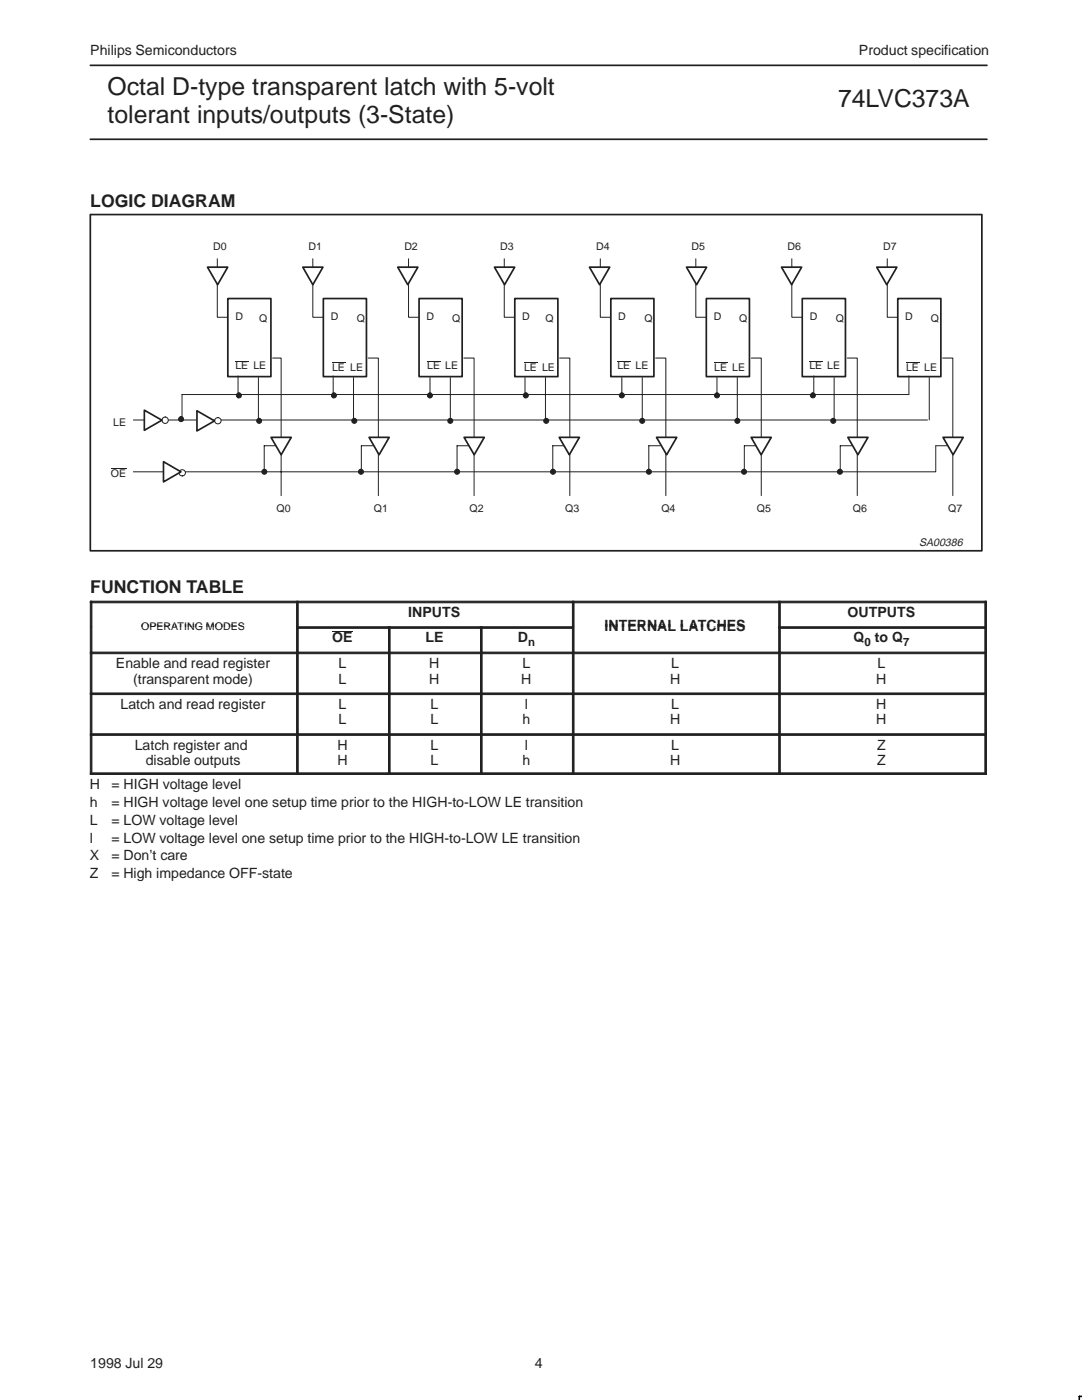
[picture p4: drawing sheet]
<svg xmlns="http://www.w3.org/2000/svg" width="216mm" height="279mm" viewBox="0 0 216 279" stroke-linecap="round" stroke-linejoin="round" font-family="sans-serif">
<path d="M18 13h178.9M18 27.8h178.9M18 42.8h177.9v67.1h-177.9zM45.5 59.6h8.6v15.6h-8.6zM64.5 59.6h8.6v15.6h-8.6zM83.6 59.6h8.6v15.6h-8.6zM102.7 59.6h8.6v15.6h-8.6zM121.9 59.6h8.6v15.6h-8.6zM140.9 59.6h8.6v15.6h-8.6zM160.1 59.6h8.6v15.6h-8.6zM179.1 59.6h8.6v15.6h-8.6z" fill="none" stroke="#231f20" stroke-width=".34"/>
<g fill="none" stroke="#231f20" stroke-width=".2">
<path d="M43.4 51.6v11.7h2M62.4 51.6v11.7h2.1M81.5 51.6v11.7h2.1M100.6 51.6v11.7h2.1M119.8 51.6v11.7h2M138.8 51.6v11.7h2.1M158 51.6v11.7h2M177 51.6v11.7h2.1M47 72.1h2.6M51.6 75.4v8.6M54.4 71.5h1.7v27.4M73.5 71.5h2v27.4"/>
<path d="M92.6 71.5h2v27.4M111.7 71.5h2v27.4M130.8 71.5h2.1v27.4M149.9 71.5h2v27.4M169 71.5h2.1v27.4M188.1 71.5h2v27.4M186.7 89v5.2h-160.1"/>
</g>
<path d="M54.1 87.3h4l-2 3.5z" fill="#fff"/>
<path d="M54.1 87.3h4l-2 3.5z" fill="none" stroke="#231f20" stroke-width=".34"/>
<path d="M52.7 89h2.3M52.7 89v5.2M74.4 89h-2.3v5.2M93.5 89h-2.3v5.2M112.6 89h-2.3v5.2M131.8 89h-2.3v5.2M150.8 89h-2.3v5.2M170 89h-2.3v5.2M186.7 89h2.3" fill="none" stroke="#231f20" stroke-width=".2"/>
<circle cx="36.4" cy="94.4" r=".63" fill="#fff"/>
<circle cx="36.4" cy="94.4" r=".63" fill="none" stroke="#231f20" stroke-width=".2"/>
<path d="M32.6 92.1l3.5 2.1-3.5 2z" fill="#fff"/>
<path d="M32.6 92.1l3.5 2.1-3.5 2z" fill="none" stroke="#231f20" stroke-width=".34"/>
<path d="M22.1 93.4h3.1M26.6 83.8h158.5" fill="none" stroke="#231f20" stroke-width=".2"/>
<g fill="#231f20" stroke="#231f20" stroke-width=".2">
<circle cx="89.9" cy="84" r=".5"/>
<circle cx="52.7" cy="94.1" r=".5"/>
<circle cx="110.3" cy="94.1" r=".5"/>
<circle cx="128.1" cy="84" r=".5"/>
<circle cx="147.1" cy="84" r=".5"/>
<circle cx="70.7" cy="84" r=".5"/>
<circle cx="51.7" cy="84" r=".5"/>
<circle cx="72" cy="94.1" r=".5"/>
<circle cx="91.2" cy="94.1" r=".5"/>
<circle cx="109" cy="84" r=".5"/>
<circle cx="129.5" cy="94.1" r=".5"/>
<circle cx="148.5" cy="94.1" r=".5"/>
<circle cx="166.3" cy="84" r=".5"/>
<circle cx="167.6" cy="94.1" r=".5"/>
</g>
<path d="M42.9 84a.63 .63 0 0 1 1.2 0 .63 .63 0 0 1-1.2 0zM39.3 82l3.5 2-3.5 2z" fill-rule="evenodd" fill="#fff"/>
<circle cx="43.5" cy="84" r=".63" fill="none" stroke="#231f20" stroke-width=".2"/>
<path d="M39.3 82l3.5 2-3.5 2z" fill="none" stroke="#231f20" stroke-width=".34"/>
<path d="M32.3 83.9a.65 .65 0 0 1 1.3 0 .65 .65 0 0 1-1.3 0zM28.8 81.9l3.5 2-3.5 2z" fill-rule="evenodd" fill="#fff"/>
<circle cx="33" cy="83.9" r=".63" fill="none" stroke="#231f20" stroke-width=".2"/>
<path d="M28.8 81.9l3.5 2-3.5 2z" fill="none" stroke="#231f20" stroke-width=".34"/>
<path d="M41.4 53.3h4l-2 3.5z" fill="#fff"/>
<path d="M41.4 53.3h4l-2 3.5z" fill="none" stroke="#231f20" stroke-width=".34"/>
<path d="M60.4 53.3h4l-2 3.5z" fill="#fff"/>
<path d="M60.4 53.3h4l-2 3.5z" fill="none" stroke="#231f20" stroke-width=".34"/>
<path d="M79.4 53.3h4l-2 3.5z" fill="#fff"/>
<path d="M79.4 53.3h4l-2 3.5z" fill="none" stroke="#231f20" stroke-width=".34"/>
<path d="M98.7 53.3h4l-2 3.5z" fill="#fff"/>
<path d="M98.7 53.3h4l-2 3.5z" fill="none" stroke="#231f20" stroke-width=".34"/>
<path d="M117.6 53.3h4.1l-2.1 3.5z" fill="#fff"/>
<path d="M117.6 53.3h4.1l-2.1 3.5z" fill="none" stroke="#231f20" stroke-width=".34"/>
<path d="M137 53.3h4l-2 3.5z" fill="#fff"/>
<path d="M137 53.3h4l-2 3.5z" fill="none" stroke="#231f20" stroke-width=".34"/>
<path d="M155.9 53.3h4.1l-2 3.5z" fill="#fff"/>
<path d="M155.9 53.3h4.1l-2 3.5z" fill="none" stroke="#231f20" stroke-width=".34"/>
<path d="M174.9 53.3h4.1l-2.1 3.5z" fill="#fff"/>
<path d="M174.9 53.3h4.1l-2.1 3.5z" fill="none" stroke="#231f20" stroke-width=".34"/>
<path d="M73.6 87.3h4.1l-2.1 3.5z" fill="#fff"/>
<path d="M73.6 87.3h4.1l-2.1 3.5z" fill="none" stroke="#231f20" stroke-width=".34"/>
<path d="M92.6 87.3h4l-2 3.5z" fill="#fff"/>
<path d="M92.6 87.3h4l-2 3.5z" fill="none" stroke="#231f20" stroke-width=".34"/>
<path d="M111.6 87.3h4l-2 3.5z" fill="#fff"/>
<path d="M111.6 87.3h4l-2 3.5z" fill="none" stroke="#231f20" stroke-width=".34"/>
<path d="M131 87.3h4l-2 3.5z" fill="#fff"/>
<path d="M131 87.3h4l-2 3.5z" fill="none" stroke="#231f20" stroke-width=".34"/>
<path d="M149.9 87.3h4l-2 3.5z" fill="#fff"/>
<path d="M149.9 87.3h4l-2 3.5z" fill="none" stroke="#231f20" stroke-width=".34"/>
<path d="M169.2 87.3h4l-2 3.5z" fill="#fff"/>
<path d="M169.2 87.3h4l-2 3.5z" fill="none" stroke="#231f20" stroke-width=".34"/>
<path d="M188.2 87.3h4l-2 3.5z" fill="#fff"/>
<path d="M188.2 87.3h4l-2 3.5z" fill="none" stroke="#231f20" stroke-width=".34"/>
<g fill="none" stroke="#231f20" stroke-width=".2">
<path d="M47.5 75v4.4M66.3 72.3h2.6M66.5 75v4.4M70.5 75.4v8.6M85.2 72.1h2.6M85.8 75.4v4M89.9 75.4v8.6M104.6 72.3h2.6M104.8 75.4v4M108.8 75.4v8.6M123.2 72.1h2.6M124.1 75.4v3.3"/>
<path d="M128.2 75.4v8.6M142.5 72.3h2.6M143.1 75.4v3.3M147.1 75.4v8.6M161.5 72.1h2.6M162.4 75v3.7M166.4 75.4v8.6M180.8 72.3h2.6M181.4 75v3.7h-145.1v4.8M185.4 75.4v8.4M66.3 126h4.1"/>
</g>
<g fill="#231f20" stroke="#231f20" stroke-width=".2">
<path d="M18 120h.3v5.1h-.3z" fill-rule="evenodd"/>
<path d="M18 120h41.2v.3h-41.2z" fill-rule="evenodd"/>
<path d="M59.2 120h.3v5.1h-.3z" fill-rule="evenodd"/>
<path d="M59.2 120h55v.3h-55z" fill-rule="evenodd"/>
<path d="M114.2 120h.3v5.1h-.3z" fill-rule="evenodd"/>
<path d="M114.2 120h41.2v.3h-41.2z" fill-rule="evenodd"/>
<path d="M155.4 120h.3v5.1h-.3z" fill-rule="evenodd"/>
<path d="M196.5 120h.3v5.1h-.3z" fill-rule="evenodd"/>
<path d="M155.4 120h41.4v.3h-41.4z" fill-rule="evenodd"/>
<path d="M18 125.1h.3v5h-.3z" fill-rule="evenodd"/>
<path d="M59.2 125.1h.3v5h-.3z" fill-rule="evenodd"/>
<path d="M59.2 125.1h18.3v.3h-18.3z" fill-rule="evenodd"/>
<path d="M77.5 125.1h.3v5h-.3z" fill-rule="evenodd"/>
<path d="M77.5 125.1h18.4v.3h-18.4z" fill-rule="evenodd"/>
<path d="M95.9 125.1h.3v5h-.3z" fill-rule="evenodd"/>
<path d="M95.9 125.1h18.3v.3h-18.3z" fill-rule="evenodd"/>
<path d="M114.2 125.1h.3v5h-.3z" fill-rule="evenodd"/>
<path d="M155.4 125.1h.3v5h-.3z" fill-rule="evenodd"/>
<path d="M196.5 125.1h.3v5h-.3z" fill-rule="evenodd"/>
<path d="M155.4 125.1h41.4v.3h-41.4z" fill-rule="evenodd"/>
<path d="M18 130.1h.3v8.2h-.3z" fill-rule="evenodd"/>
<path d="M18 130.1h41.2v.4h-41.2z" fill-rule="evenodd"/>
<path d="M59.2 130.1h.3v8.2h-.3z" fill-rule="evenodd"/>
<path d="M59.2 130.1h18.3v.4h-18.3z" fill-rule="evenodd"/>
<path d="M77.5 130.1h.3v8.2h-.3z" fill-rule="evenodd"/>
<path d="M77.5 130.1h18.4v.4h-18.4z" fill-rule="evenodd"/>
<path d="M95.9 130.1h.3v8.2h-.3z" fill-rule="evenodd"/>
<path d="M95.9 130.1h18.3v.4h-18.3z" fill-rule="evenodd"/>
<path d="M114.2 130.1h.3v8.2h-.3z" fill-rule="evenodd"/>
<path d="M114.2 130.1h41.2v.4h-41.2z" fill-rule="evenodd"/>
<path d="M155.4 130.1h.3v8.2h-.3z" fill-rule="evenodd"/>
<path d="M196.5 130.1h.3v8.2h-.3z" fill-rule="evenodd"/>
<path d="M155.4 130.1h41.4v.4h-41.4z" fill-rule="evenodd"/>
<path d="M18 138.3h.3v8.1h-.3z" fill-rule="evenodd"/>
<path d="M18 138.3h41.2v.3h-41.2z" fill-rule="evenodd"/>
<path d="M59.2 138.3h.3v8.1h-.3z" fill-rule="evenodd"/>
<path d="M59.2 138.3h18.3v.3h-18.3z" fill-rule="evenodd"/>
<path d="M77.5 138.3h.3v8.1h-.3z" fill-rule="evenodd"/>
<path d="M77.5 138.3h18.4v.3h-18.4z" fill-rule="evenodd"/>
<path d="M95.9 138.3h.3v8.1h-.3z" fill-rule="evenodd"/>
<path d="M95.9 138.3h18.3v.3h-18.3z" fill-rule="evenodd"/>
<path d="M114.2 138.3h.3v8.1h-.3z" fill-rule="evenodd"/>
<path d="M114.2 138.3h41.2v.3h-41.2z" fill-rule="evenodd"/>
<path d="M155.4 138.3h.3v8.1h-.3z" fill-rule="evenodd"/>
<path d="M196.5 138.3h.3v8.1h-.3z" fill-rule="evenodd"/>
<path d="M155.4 138.3h41.4v.3h-41.4z" fill-rule="evenodd"/>
<path d="M18 146.4h.3v8.2h-.3z" fill-rule="evenodd"/>
<path d="M18 146.4h41.2v.4h-41.2z" fill-rule="evenodd"/>
<path d="M18 154.2h41.2v.4h-41.2z" fill-rule="evenodd"/>
<path d="M59.2 146.4h.3v8.2h-.3z" fill-rule="evenodd"/>
<path d="M59.2 146.4h18.3v.4h-18.3z" fill-rule="evenodd"/>
<path d="M59.2 154.2h18.3v.4h-18.3z" fill-rule="evenodd"/>
<path d="M77.5 146.4h.3v8.2h-.3z" fill-rule="evenodd"/>
<path d="M77.5 146.4h18.4v.4h-18.4z" fill-rule="evenodd"/>
<path d="M77.5 154.2h18.4v.4h-18.4z" fill-rule="evenodd"/>
<path d="M95.9 146.4h.3v8.2h-.3z" fill-rule="evenodd"/>
<path d="M95.9 146.4h18.3v.4h-18.3z" fill-rule="evenodd"/>
<path d="M95.9 154.2h18.3v.4h-18.3z" fill-rule="evenodd"/>
<path d="M114.2 146.4h.3v8.2h-.3z" fill-rule="evenodd"/>
<path d="M114.2 146.4h41.2v.4h-41.2z" fill-rule="evenodd"/>
<path d="M114.2 154.2h41.2v.4h-41.2z" fill-rule="evenodd"/>
<path d="M155.4 146.4h.3v8.2h-.3z" fill-rule="evenodd"/>
<path d="M196.5 146.4h.3v8.2h-.3z" fill-rule="evenodd"/>
<path d="M155.4 146.4h41.4v.4h-41.4z" fill-rule="evenodd"/>
<path d="M155.4 154.2h41.4v.4h-41.4z" fill-rule="evenodd"/>
<circle cx="85.8" cy="78.9" r=".5"/>
<circle cx="124.1" cy="78.9" r=".5"/>
<circle cx="143.1" cy="78.9" r=".5"/>
<circle cx="66.6" cy="78.9" r=".5"/>
<circle cx="47.7" cy="78.9" r=".5"/>
<circle cx="104.9" cy="78.9" r=".5"/>
<circle cx="162.2" cy="78.9" r=".5"/>
<circle cx="36.1" cy="83.7" r=".5"/>
</g>
<path d="M215.9 278.7h-.5v.7" fill="none" stroke="#000" stroke-width=".32"/>
<g font-size="4.9" fill="#231f20">
<text x="21.5" y="18.9">Octal D-type transparent latch with 5-volt</text>
<text x="167.2" y="21.3">74LVC373A</text>
<text x="21.5" y="24.6">tolerant inputs/outputs (3-State)</text>
</g>
<g font-size="3.5" fill="#231f20">
<text x="18" y="41.2">LOGIC DIAGRAM</text>
<text x="18" y="118.3">FUNCTION TABLE</text>
</g>
<g font-size="2.8" fill="#231f20">
<text x="18" y="10.9">Philips Semiconductors</text>
<text x="171.4" y="10.9">Product specification</text>
<text x="81.5" y="123.1">INPUTS</text>
<text x="120.6" y="125.8">INTERNAL LATCHES</text>
<text x="169.1" y="123.1">OUTPUTS</text>
<text x="66.3" y="128.2">OE</text>
<text x="84.9" y="128.2">LE</text>
<text x="103.3" y="128.2">D</text>
<text x="170.3" y="128.2">Q</text>
<text x="174.6" y="128.2">to Q</text>
<text x="23.1" y="133.3">Enable and read register</text>
<text x="26.6" y="136.4">(transparent mode)</text>
<text x="67.6" y="133.3">L</text>
<text x="67.6" y="136.4">L</text>
<text x="85.7" y="133.3">H</text>
<text x="85.7" y="136.4">H</text>
<text x="104" y="136.4">H</text>
<text x="104.3" y="133.3">L</text>
<text x="133.7" y="136.4">H</text>
<text x="133.9" y="133.3">L</text>
<text x="174.9" y="136.4">H</text>
<text x="175.1" y="133.3">L</text>
<text x="24.1" y="141.5">Latch and read register</text>
<text x="67.6" y="141.5">L</text>
<text x="85.9" y="141.5">L</text>
<text x="104.7" y="141.5">l</text>
<text x="133.9" y="141.5">L</text>
<text x="174.9" y="141.5">H</text>
<text x="26.9" y="149.6">Latch register and</text>
<text x="67.3" y="149.6">H</text>
<text x="67.6" y="144.6">L</text>
<text x="85.9" y="144.6">L</text>
<text x="85.9" y="149.6">L</text>
<text x="104.3" y="144.6">h</text>
<text x="104.7" y="149.6">l</text>
<text x="133.7" y="144.6">H</text>
<text x="133.9" y="149.6">L</text>
<text x="174.9" y="144.6">H</text>
<text x="175" y="149.6">Z</text>
<text x="29.1" y="152.7">disable outputs</text>
<text x="67.3" y="152.7">H</text>
<text x="85.9" y="152.7">L</text>
<text x="104.3" y="152.7">h</text>
<text x="133.7" y="152.7">H</text>
<text x="175" y="152.7">Z</text>
<text x="17.9" y="157.6">H</text>
<text x="17.9" y="161.1">h</text>
<text x="22.2" y="157.6">= HIGH voltage level</text>
<text x="22.2" y="161.1">= HIGH voltage level one setup time prior to the HIGH-to-LOW LE transition</text>
<text x="17.9" y="164.6">L</text>
<text x="22.2" y="164.6">= LOW voltage level</text>
<text x="17.9" y="168.2">l</text>
<text x="17.9" y="171.7">X</text>
<text x="22.2" y="171.7">= Don’t care</text>
<text x="22.2" y="168.2">= LOW voltage level one setup time prior to the HIGH-to-LOW LE transition</text>
<text x="17.9" y="175.2">Z</text>
<text x="22.2" y="175.2">= High impedance OFF-state</text>
<text x="18" y="273">1998 Jul 29</text>
<text x="106.7" y="273">4</text>
</g>
<g font-size="2.3" fill="#231f20">
<text x="105.4" y="128.8">n</text>
<text x="172.5" y="128.8">0</text>
<text x="180.2" y="128.8">7</text>
</g>
<text font-size="2.2" fill="#231f20" x="183.4" y="108.9">SA00386</text>
<g font-size="2.1" fill="#231f20">
<text x="42.5" y="49.8">D0</text>
<text x="61.6" y="49.8">D1</text>
<text x="80.7" y="49.8">D2</text>
<text x="99.8" y="49.8">D3</text>
<text x="118.9" y="49.8">D4</text>
<text x="138" y="49.8">D5</text>
<text x="157.1" y="49.8">D6</text>
<text x="176.2" y="49.8">D7</text>
<text x="47" y="63.9">D</text>
<text x="51.7" y="64.2">Q</text>
<text x="66" y="63.9">D</text>
<text x="71.2" y="64.2">Q</text>
<text x="85.1" y="63.9">D</text>
<text x="90.2" y="64.2">Q</text>
<text x="104.2" y="63.9">D</text>
<text x="108.8" y="64.2">Q</text>
<text x="123.4" y="63.9">D</text>
<text x="128.6" y="64.2">Q</text>
<text x="142.4" y="63.9">D</text>
<text x="147.5" y="64.2">Q</text>
<text x="161.6" y="63.9">D</text>
<text x="166.8" y="64.2">Q</text>
<text x="180.6" y="63.9">D</text>
<text x="185.8" y="64.2">Q</text>
<text x="47" y="73.7">LE LE</text>
<text x="66.3" y="74">LE LE</text>
<text x="85.2" y="73.7">LE LE</text>
<text x="104.6" y="74">LE LE</text>
<text x="123.2" y="73.7">LE LE</text>
<text x="142.5" y="74">LE LE</text>
<text x="161.5" y="73.7">LE LE</text>
<text x="180.8" y="74">LE LE</text>
<text x="22.6" y="84.9">LE</text>
<text x="22.1" y="95.1">OE</text>
<text x="55.2" y="102.2">Q0</text>
<text x="74.6" y="102.2">Q1</text>
<text x="93.7" y="102.2">Q2</text>
<text x="112.8" y="102.2">Q3</text>
<text x="132" y="102.2">Q4</text>
<text x="151" y="102.2">Q5</text>
<text x="170.2" y="102.2">Q6</text>
<text x="189.2" y="102.2">Q7</text>
<text x="28.2" y="125.6">OPERATING MODES</text>
</g>
</svg>
